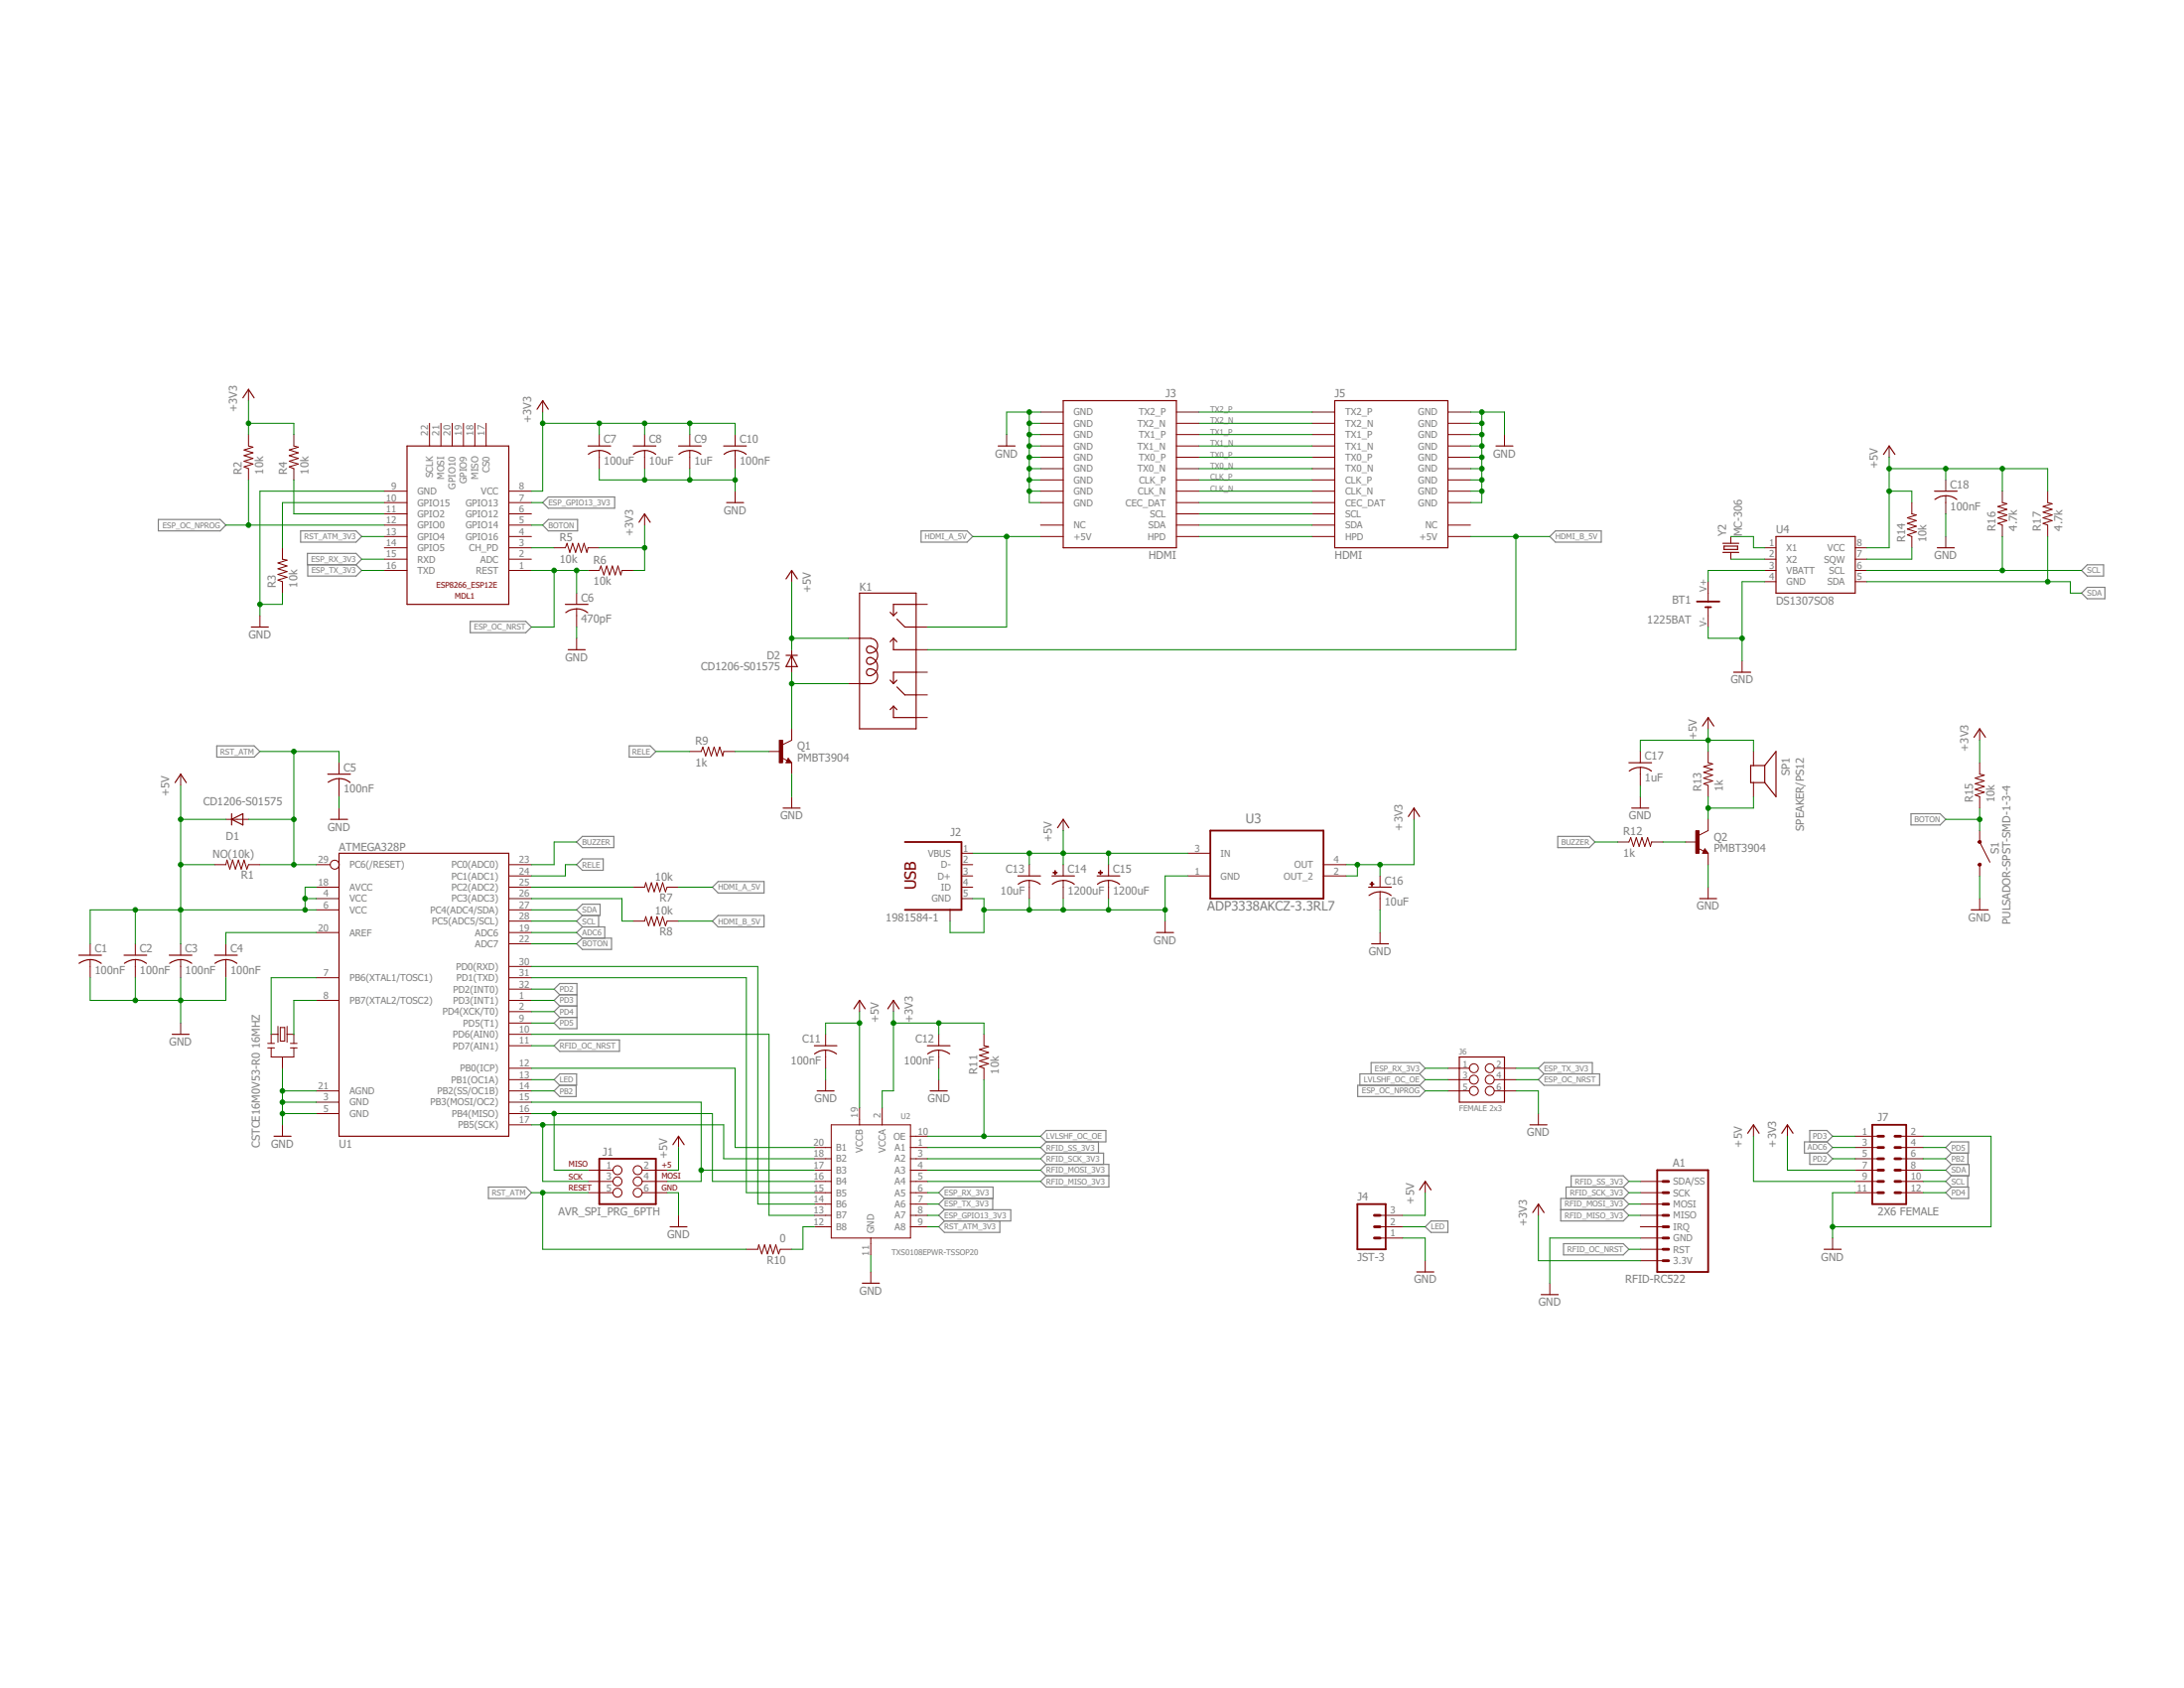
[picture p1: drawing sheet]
<svg xmlns="http://www.w3.org/2000/svg" width="279mm" height="216mm" viewBox="0 0 279 216" stroke-linecap="round" stroke-linejoin="round" font-family="sans-serif">
<g fill="none" stroke="#808080" stroke-width=".15">
<path d="M20.3 66.4h7.9l.7 .8-.7 .7h-7.9zM38.5 67.9h7.1l.7 .7-.7 .7h-7.1zM39.3 70.8h6.3l.7 .7-.7 .7h-6.3zM39.4 72.2v1.5h6.2l.7-.7-.7-.8M60.2 79.5h7.1l.7 .7-.7 .7h-7.1zM69.4 67.2l.7-.8h3.8v1.5h-3.8zM69.4 64.3l.7-.7h8.5v1.4h-8.5zM117.8 67.9h5.9l.7 .7-.7 .7h-5.9zM199 67.9h5.9v1.4h-5.9l-.7-.7zM267 75.1h2.3v1.5h-2.3l-.7-.7zM267 72.2h2.1v1.5h-2.1l-.7-.7zM27.7 95.4h4.8l.8 .7-.8 .7h-4.8z"/>
<path d="M80.5 95.4h2.7l.7 .7-.7 .7h-2.7zM73.8 107.7l.7-.7h4v1.4h-4zM73.8 116.4l.7-.7h2.3v1.4h-2.3zM73.8 110.6l.7-.7h2.7v1.4h-2.7zM74.5 117.1l-.7 .7 .7 .8M74.5 118.6h2.9v1.4M74.5 118.6l-.7 .7 .7 .7M76.6 117.1v1.5M91.1 113.5l.8-.7h5.8v1.4h-5.8zM91.9 117.1h5.8v1.5h-5.8l-.8-.8zM199.3 107h4l.7 .7-.7 .7h-4zM244.5 104.1h3.7l.7 .7-.7 .7h-3.7z"/>
<path d="M71.6 137.4h2.2v1.4h-2.2l-.7-.7zM71.6 133h7.6v1.5h-7.6l-.7-.7zM71.6 138.8l-.7 .7 .7 .8h2.1v-1.5M71.6 127.2l-.7 .8 .7 .7M71.6 127.2h2.2M71.6 128.7h2.2M71.6 127.2l-.7-.7 .7-.7h2.2v5.8h-2.2l-.7-.7 .7-.8M71.6 128.7l-.7 .7 .7 .7M71.6 130.1h2.2M73.8 120.7l.7-.7h3.7v1.4h-3.7zM173.7 138.8h7.9l.7 .7-.7 .8h-7.9zM175.4 137.4v-1.5h6.2l.7 .7-.7 .8"/>
<path d="M181.6 137.4h-7.6v1.4M181.6 137.4l.7 .7-.7 .7M197.5 137.4h7.1v1.4h-7.1l-.7-.7zM197.5 137.4l-.7-.8 .7-.7h6.2v1.5M62.5 151.8h4.8l.7 .7-.7 .8h-4.8zM120.1 152.5l.7-.7h6.2v1.5h-6.2zM120.8 154.7h8.5v1.5h-8.5M120.8 156.2l-.7 .7 .7 .7h7.1v-1.4M120.8 153.3l-.7 .7 .7 .7M120.8 154.7l-.7 .7 .7 .8M127 153.3v1.4M133.8 148.9h8.1v2.9h-8.1l-.7-.7 .7-.7"/>
<path d="M133.8 150.4h8.1M133.8 148.9l-.7 .8 .7 .7M133.8 147.5l-.7 .7 .7 .7M133.8 147.5h7.4v1.4M133.8 146l-.7 .8 .7 .7M133.8 144.6h7.7v1.4h-7.7l-.7-.7zM140.5 146v1.5M182.3 156.9l.8-.7h2.1v1.4h-2.1zM199.7 154.7h8M200 159.1h7.7l.7 .7-.7 .7h-7.7zM201 151.8v-1.4h6.7l.7 .7-.7 .7M207.7 151.8h-7.4v1.5"/>
<path d="M207.7 153.3h-8v2.9h8l.7-.8-.7-.7M207.7 153.3l.7 .7-.7 .7M207.7 151.8l.7 .7-.7 .8M231.5 147.5v1.4h2.2l.7-.7-.7-.7M231.5 146v-1.4h2.2l.7 .7-.7 .7M233.7 146h-2.9v1.5h2.9M233.7 146l.7 .8-.7 .7M248.9 146.8l.7-.8h2.2v1.5h-2.2zM249.6 148.9l-.7 .8 .7 .7M249.6 148.9h2.3v1.5h-2.3M249.6 150.4l-.7 .7 .7 .7M249.6 151.8h2.2v1.5h-2.2l-.7-.8z"/>
<path d="M249.6 147.5l-.7 .7 .7 .7M251.7 150.4v1.4M251.8 147.5v1.4"/>
</g>
<g fill="none" stroke="#800000" stroke-width=".15">
<path d="M31.1 50.9l.7-1.1 .7 1.1M52.1 57h13v20.3h-13zM68.7 52.3l.7-1.1 .7 1.1M75.2 57h2.9M75.3 58.1a2.28 2.28 0 0 1 2.8 0M81 57h2.9M81 58.1a2.31 2.31 0 0 1 2.9 0M86.8 57h2.9M86.8 58.1a2.28 2.28 0 0 1 2.9 0M92.6 57h2.9M92.6 58.1a2.31 2.31 0 0 1 2.9 0M127.7 57h2.2"/>
<path d="M136 51.2h14.5v18.9h-14.5zM170.8 51.2h14.4v18.9h-14.4zM191.4 57h2.1M241 58.1l.7-1.1 .7 1.1M72.3 77.3h2.9M72.4 78.4a2.28 2.28 0 0 1 2.8 0M81.7 66.8l.8-1.1 .7 1.1M93 64.3h2.1M100.6 74l.7-1 .7 1M110 75.9h7.2v17.3h-7.2zM113.9 78.3l.4 .4M114.7 79.2l1.1 1h1.4"/>
<path d="M114.7 78.3l-.4 .4M117.2 77.3h-2.9v1.4M220.4 69.5h2M220.4 70.7h2M220.6 69.8h1.7v.5h-1.7zM227.2 68.6h10.1v7.3h-10.1zM247.5 62.8h2.9M247.5 63.9a2.28 2.28 0 0 1 2.8 0M247.8 70.1h2.2M32.2 80.2h2.1M41.9 99h2.9M72.7 83.1h2.2"/>
<path d="M100.6 83.8h1.4M100.8 97.3l.1 .1h-.2l.1-.3 .3 .4h-.4M101.3 83.8l.7 1.5h-1.4zM110 81.6h1.4a.95 .95 0 0 1 .9 1.2 .95 .95 0 0 1-1.3 .7 .46 .46 0 0 1-.1-.6 .46 .46 0 0 1 .5-.2 1.15 1.15 0 0 1 .9 1.3 1.15 1.15 0 0 1-1.3 .9 .46 .46 0 0 1-.1-.5 .46 .46 0 0 1 .5-.3 1.19 1.19 0 0 1 .9 1.2 1.19 1.19 0 0 1-1.1 1.1 .44 .44 0 0 1-.4-.5 .44 .44 0 0 1 .6-.3 .94 .94 0 0 1 .9 .9 .94 .94 0 0 1-.9 .9h-1.4M113.9 87l.4 .4M114.3 81.6v1.5h2.9M114.3 90.3v1.5h2.9M114.3 81.6l.4 .5M114.3 81.6l-.4 .5M114.3 90.3l.4 .5M114.3 90.3l-.4 .5M114.7 87.9l1.1 1h1.4"/>
<path d="M114.7 87l-.4 .4M117.2 86h-2.9v1.4M208.4 97.6h2.9M208.4 98.6a2.31 2.31 0 0 1 2.9 0M217.8 92.9l.7-1.1 .7 1.1M221.8 86h2.2M225.8 97.9l1.4-1.8v5.8l-1.4-1.8M225.8 97.9h-1.8v2.2h1.8M225.8 97.9v2.2M252.5 94.3l.8-1.1 .7 1.1M22.4 100.1l.7-1.1 .7 1.1M29.6 104.8l1.5-.7v1.4z"/>
<path d="M29.6 104.1v1.4M42 100.1a2.32 2.32 0 0 1 2.8 0M42.3 104.8h2.2M43.4 109.1h21.7v36.2h-21.7zM100.2 103.4h2.2M130.2 112h2.9M130.3 113.1a2.28 2.28 0 0 1 2.8 0M134.6 112h2.9M134.6 113.1a2.28 2.28 0 0 1 2.8 0M135.3 105.9l.7-1.1 .7 1.1M140.4 112h2.9M140.4 113.1a2.31 2.31 0 0 1 2.8 0"/>
<path d="M148 119.3h2.1M175.1 113.5h2.9M176.6 114a2.39 2.39 0 0 1 1.4 .5M176.6 114.1a2.2 2.2 0 0 0-1.5 .4M180.2 104.4l.7-1 .7 1M208.7 103.4h2.2M217.4 114.9h2.2M218.1 108.9l.1 .1h-.2l.1-.3 .3 .4h-.4M252.2 116.4h2.2M10.1 122.2h2.9M11.5 122.7a2.39 2.39 0 0 1 1.5 .5M11.5 122.7a2.58 2.58 0 0 0-1.4 .5"/>
<path d="M15.9 122.2h2.9M17.3 122.7a2.27 2.27 0 0 1 1.4 .5M17.3 122.7a2.44 2.44 0 0 0-1.4 .5M21.7 122.2h2.9M22 132.3h2.2M23.1 122.7a2.39 2.39 0 0 1 1.4 .5M23.1 122.7a2.58 2.58 0 0 0-1.4 .5M27.5 122.2h2.9M28.9 122.7a2.27 2.27 0 0 1 1.4 .5M28.9 122.7a2.44 2.44 0 0 0-1.4 .5M104.2 133.8h2.9M104.5 139.5h2.2"/>
<path d="M105.6 134.3a2.27 2.27 0 0 0-1.4 .5M105.6 134.3a2.44 2.44 0 0 1 1.4 .5M109.2 129l.8-1 .7 1M113.6 129l.7-1 .7 1M118.6 133.8h2.9M119 139.5h2.2M120.1 134.3a2.27 2.27 0 0 0-1.4 .5M120.1 134.3a2.44 2.44 0 0 1 1.4 .5M175.5 120.7h2.1M186.7 135.2h5.8v5.8h-5.8zM35.1 145.3h2.1M85.7 156.9h2.2"/>
<path d="M86.1 146.4l.7-1.1 .7 1.1M181.6 152.2l.7-1.1 .8 1.1M195.7 143.9h2.2M196.1 155.1l.7-1.1 .7 1.1M223.6 144.9l.7-1 .7 1M227.9 144.9l.8-1 .7 1M233.4 159.8h2.1M110.3 164.1h2.2M181.3 162.7h2.1M197.2 165.6h2.1"/>
</g>
<g fill="none" stroke="#800000" stroke-width=".13">
<path d="M31.8 49.8v1.4M31.8 55.6v1.4l.6 .2-1.2 .4 1.2 .3-1.2 .4 1.2 .3-1.2 .4 1.2 .4-1.2 .3 .6 .2v1.5M37.6 55.6v1.4l.6 .2-1.2 .4 1.2 .3-1.2 .4 1.2 .3-1.2 .4 1.2 .4-1.2 .3 .6 .2v1.5M54.9 54.1v2.9M56.4 54.1v2.9M57.8 54.1v2.9M59.3 54.1v2.9M60.7 54.1v2.9M62.2 54.1v2.9M69.4 51.2v1.5M76.7 55.6v1.4M76.7 57.6v2.3"/>
<path d="M82.5 55.6v1.4M82.5 57.6v2.3M88.2 55.6v1.4M88.2 57.6v2.3M94 55.6v1.4M94 57.6v2.3M128.8 55.6v1.4M133.1 52.7h2.9M133.1 54.1h2.9M133.1 55.6h2.9M133.1 57h2.9M133.1 58.5h2.9"/>
<path d="M133.1 59.9h2.9M150.5 52.7h2.9M150.5 54.1h2.9M150.5 55.6h2.9M150.5 57h2.9M150.5 58.5h2.9M150.5 59.9h2.9M167.9 52.7h2.9M167.9 54.1h2.9M167.9 55.6h2.9M167.9 57h2.9M167.9 58.5h2.9"/>
<path d="M167.9 59.9h2.9M185.2 52.7h2.9M185.2 54.1h2.9M185.2 55.6h2.9M185.2 57h2.9M185.2 58.5h2.9M185.2 59.9h2.9M192.5 55.6v1.4M241.7 57v1.5M33.3 78.7v1.5M36.1 70.1v1.4l.6 .1-1.1 .4 1.1 .4-1.1 .3 1.1 .4-1.1 .4 1.1 .3-1.1 .4 .5 .2v1.5M49.2 70.1h2.9"/>
<path d="M49.2 71.5h2.9M49.2 73h2.9M49.2 62.8h2.9M49.2 64.3h2.9M49.2 65.7h2.9M49.2 67.2h2.9M49.2 68.6h2.9M65.1 70.1h2.9M65.1 71.5h2.9M65.1 73h2.9M65.1 62.8h2.9M65.1 64.3h2.9"/>
<path d="M65.1 65.7h2.9M65.1 67.2h2.9M65.1 68.6h2.9M70.9 70.1h1.4l.2-.6 .4 1.2 .4-1.2 .3 1.2 .4-1.2 .4 1.2 .3-1.2 .4 1.2 .1-.6h1.5M73.8 75.9v1.4M73.8 77.9v2.3M75.2 73h1.5l.2-.6 .4 1.1 .3-1.1 .4 1.1 .3-1.1 .4 1.1 .4-1.1 .3 1.1 .2-.5h1.4M82.5 65.7v1.5M94 62.8v1.5M101.3 73v1.4M117.2 77.3h1.4M133.1 62.8h2.9"/>
<path d="M133.1 64.3h2.9M133.1 67.2h2.9M133.1 68.6h2.9M133.1 61.4h2.9M150.5 62.8h2.9M150.5 64.3h2.9M150.5 65.7h2.9M150.5 67.2h2.9M150.5 68.6h2.9M150.5 61.4h2.9M167.9 62.8h2.9M167.9 64.3h2.9"/>
<path d="M167.9 65.7h2.9M167.9 67.2h2.9M167.9 68.6h2.9M167.9 61.4h2.9M185.2 62.8h2.9M185.2 64.3h2.9M185.2 67.2h2.9M185.2 68.6h2.9M185.2 61.4h2.9M218.5 74.4v2.5M218.5 77.7v2.5M221.4 68.6v.9"/>
<path d="M221.4 70.7v.8M225.8 70.1h1.4M225.8 71.5h1.4M225.8 73h1.4M225.8 74.4h1.4M237.3 70.1h1.5M237.3 71.5h1.5M237.3 73h1.5M237.3 74.4h1.5M244.6 64.3v1.4l.6 .2-1.2 .3 1.2 .4-1.2 .4 1.2 .3-1.2 .4 1.2 .3-1.2 .4 .6 .2v1.5M248.9 61.4v1.4M248.9 63.4v2.3"/>
<path d="M248.9 68.6v1.5M256.2 62.8v1.5l.6 .1-1.2 .4 1.2 .4-1.2 .3 1.2 .4-1.2 .3 1.2 .4-1.2 .4 .6 .2v1.4M262 62.8v1.5l.5 .1-1.1 .4 1.1 .4-1.1 .3 1.1 .4-1.1 .3 1.1 .4-1.1 .4 .6 .2v1.4M23.1 99v1.5M43.4 97.6v1.4M43.4 99.6v2.3M73.8 81.6v1.5M88.2 96.1h1.5l.2-.6 .4 1.2 .3-1.2 .4 1.2 .4-1.2 .3 1.2 .4-1.2 .4 1.2 .1-.6h1.4M98.4 96.1h1.4M100 96.9l.7 .4M100.8 97l.5 .6h-.7zM101.3 93.2v1.5l-1.2 .5"/>
<path d="M101.3 83.1v2.9M101.3 97.6v1.4M108.5 87.4h1.5M108.5 81.6h1.5M117.2 80.2h1.4M117.2 83.1h1.4M117.2 88.9h1.4M117.2 91.8h1.4M117.2 86h1.4M209.8 96.1v1.5M209.8 98.1v2.4M218.5 91.8v1.4"/>
<path d="M218.5 96.1v1.5l.6 .1-1.1 .4 1.1 .3-1.1 .4 1.1 .3-1.1 .4 1.1 .4-1.1 .3 .5 .3v1.4M222.9 84.5v1.5M224.3 96.1v1.8M253.3 93.2v1.5M253.3 97.6v1.4l.6 .1-1.2 .4 1.2 .4-1.2 .3 1.2 .4-1.2 .4 1.2 .3-1.2 .4 .6 .2v1.5M27.5 110.6h1.4l.1-.6 .4 1.2 .4-1.2 .3 1.2 .4-1.2 .4 1.2 .3-1.2 .4 1.2 .2-.6h1.5M28.9 104.8h2.9M40.5 114.9h2.9M40.5 116.4h2.9M40.5 119.3h2.9M40.5 113.5h2.9M40.5 110.6h1.7"/>
<path d="M43.4 103.4v1.4M65.1 114.9h2.9M65.1 116.4h2.9M65.1 119.3h2.9M65.1 113.5h2.9M65.1 117.8h2.9M65.1 112h2.9M65.1 110.6h2.9M81 113.5h1.5l.1-.6 .4 1.2 .3-1.2 .4 1.2 .4-1.2 .3 1.2 .4-1.2 .3 1.2 .2-.6h1.5M81 117.8h1.5l.1-.6 .4 1.2 .3-1.2 .4 1.2 .4-1.2 .3 1.2 .4-1.2 .3 1.2 .2-.6h1.5M101.3 101.9v1.5M121.5 116.4v1.4"/>
<path d="M123 114.9h1.4M123 113.5h1.4M123 112h1.4M123 110.6h1.4M123 109.1h1.4M131.7 110.6v1.4M131.7 112.6v2.3M136 104.8v1.4M136 110.6v1.4M136 112.6v2.3M141.8 110.6v1.4M141.8 112.6v2.3"/>
<path d="M149.1 117.8v1.5M151.9 112h2.9M151.9 109.1h2.9M169.3 112h2.9M169.3 110.6h2.9M176.6 112v1.5M176.6 114.1v2.3M176.6 119.3v1.4M180.9 103.4v1.4M206.9 107.7h1.5l.2-.6 .4 1.2 .3-1.2 .4 1.2 .4-1.2 .3 1.2 .4-1.2 .3 1.2 .2-.6h1.4M209.8 101.9v1.5M215.6 107.7h1.5"/>
<path d="M217.3 108.5l.7 .4M218.1 108.6l.4 .5h-.7zM218.5 104.8v1.4l-1.1 .6M218.5 109.1v1.5M218.5 113.5v1.4M224.3 100.1v1.8M253.3 106.2v1.5l1.3 2.6M253.3 110.6v1.4M253.3 114.9v1.5M11.5 120.7v1.5M11.5 122.7v2.4M17.3 120.7v1.5"/>
<path d="M17.3 122.7v2.4M23.1 120.7v1.5M23.1 122.7v2.4M23.1 130.9v1.4M28.9 120.7v1.5M28.9 122.7v2.4M34.2 133.5h.9M34.2 134h.9M34.7 134v1.2h2.9v-1.2M35.6 132.3h-.9v1.2M35.6 131.3v2M35.9 131.4h.5v1.8h-.5z"/>
<path d="M36.1 135.2v1.4M36.7 132.3h.9v1.2M36.7 131.3v2M37.1 133.5h.9M37.1 134h.9M40.5 128h2.9M40.5 125.1h2.9M40.5 139.5h2.9M65.1 128h2.9M65.1 125.1h2.9M65.1 139.5h2.9M65.1 138.1h2.9"/>
<path d="M65.1 136.6h2.9M65.1 133.8h2.9M65.1 132.3h2.9M65.1 130.9h2.9M65.1 129.4h2.9M65.1 126.5h2.9M65.1 123.6h2.9M65.1 120.7h2.9M105.6 132.3v1.5M105.6 134.3v2.3M105.6 138.1v1.4M110 128v1.4"/>
<path d="M114.3 128v1.4M120.1 132.3v1.5M120.1 134.3v2.3M120.1 138.1v1.4M125.9 132.3v1.5l.6 .1-1.2 .3 1.2 .4-1.2 .4 1.2 .3-1.2 .4 1.2 .4-1.2 .3 .6 .2v1.5M185.2 139.5h2.8M185.2 138.1h2.8M185.2 136.6h2.8M191.2 139.5h2.7M191.2 138.1h2.7M191.2 136.6h2.7M36.1 143.9v1.4"/>
<path d="M40.5 141h2.9M40.5 142.4h2.9M65.1 143.9h2.9M65.1 141h2.9M65.1 142.4h2.9M75.2 149.7h3.2M75.2 151.1h3.2M75.2 152.5h3.2M82.1 149.7h3.2M82.1 151.1h3.2M82.1 152.5h3.2M86.8 145.3v1.5"/>
<path d="M86.8 155.4v1.5M95.5 159.8h1.4l.2-.6 .4 1.2 .3-1.2 .4 1.2 .3-1.2 .4 1.2 .4-1.2 .3 1.2 .2-.6h1.5M104.2 149.7h2.1M104.2 151.1h2.1M104.2 152.5h2.1M104.2 146.8h2.1M104.2 148.2h2.1M104.2 154h2.1M104.2 155.4h2.1M104.2 156.9h2.1M106.3 143.9h10.2v14.4h-10.2zM110 141.7v2.2"/>
<path d="M111.4 158.3v2.2M112.9 141.7v2.2M116.5 149.7h2.1M116.5 151.1h2.1M116.5 152.5h2.1M116.5 146.8h2.1M116.5 148.2h2.1M116.5 154h2.1M116.5 155.4h2.1M116.5 156.9h2.1M116.5 145.3h2.1M176.6 155.4h2.9"/>
<path d="M176.6 156.9h2.9M176.6 158.3h2.9M182.3 151.1v1.4M196.8 142.4v1.5M196.8 154v1.4M209.8 151.1h2.9M209.8 152.5h2.9M209.8 154h2.9M209.8 155.4h2.9M209.8 156.9h2.9M209.8 158.3h2.9M209.8 159.8h2.9"/>
<path d="M224.3 143.9v1.4M228.7 143.9v1.4M234.4 158.3v1.5M237.3 149.7h2.9M237.3 151.1h2.9M237.3 152.5h2.9M237.3 146.8h2.9M237.3 148.2h2.9M237.3 145.3h2.9M243.1 149.7h2.9M243.1 151.1h2.9M243.1 152.5h2.9"/>
<path d="M243.1 146.8h2.9M243.1 148.2h2.9M243.1 145.3h2.9M111.4 162.7v1.4M182.3 161.2v1.5M198.3 164.1v1.5M209.8 161.2h2.9"/>
<circle cx="42.8" cy="110.6" r=".57"/>
<circle cx="188.6" cy="138.1" r=".57"/>
<circle cx="188.6" cy="139.5" r=".57"/>
<circle cx="188.6" cy="136.6" r=".57"/>
<circle cx="190.6" cy="139.5" r=".57"/>
<circle cx="190.6" cy="136.6" r=".57"/>
<circle cx="190.6" cy="138.1" r=".57"/>
<circle cx="79" cy="149.7" r=".57"/>
<circle cx="79" cy="151.1" r=".57"/>
<circle cx="79" cy="152.5" r=".57"/>
<circle cx="81.6" cy="152.5" r=".57"/>
<circle cx="81.6" cy="149.7" r=".57"/>
<circle cx="81.6" cy="151.1" r=".57"/>
</g>
<path d="M217.1 76.9h2.9M218.2 77.7h.7M115.8 107.7h7.2v8.7h-7.2M154.8 106.2h14.5v8.7h-14.5zM76.7 148.2h7.2v5.8h-7.2zM173.7 154h3.6v5.8h-3.6zM212 149.7h6.5v13h-6.5zM239.5 143.9h4.4v10.1h-4.4z" fill="none" stroke="#800000" stroke-width=".23"/>
<g fill="#800000" stroke="#800000" stroke-width=".13">
<path d="M216.9 106.3h.5v2.8h-.5z"/>
<path d="M99.7 94.7h.4v2.9h-.4z"/>
<path d="M134.7 111.6h.5v.1h-.5z"/>
<path d="M134.9 111.4h.1v.5h-.1z"/>
<path d="M140.5 111.6h.5v.1h-.5z"/>
<path d="M140.7 111.4h.1v.5h-.1z"/>
<path d="M175.3 113h.5v.1h-.5z"/>
<path d="M175.5 112.8h.1v.5h-.1z"/>
</g>
<g fill="#800000" stroke="#800000" stroke-width=".13">
<path d="M253.1 110.4h.3v.3h-.3v-.1h.2h-.2z" fill-rule="evenodd"/>
<path d="M253.1 107.5h.3v.3h-.3v-.1h.2h-.2z" fill-rule="evenodd"/>
</g>
<g fill="none" stroke="#800000" stroke-width=".36">
<path d="M175.8 155.4h.8M175.8 156.9h.8M175.8 158.3h.8M212.7 151.1h.8M212.7 152.5h.8M212.7 155.4h.8M212.7 156.9h.8M212.7 158.3h.8M212.7 159.8h.8M212.7 154h.8M240.2 148.2h.8M240.2 149.7h.8"/>
<path d="M240.2 151.1h.8M240.2 145.3h.8M240.2 146.8h.8M240.2 152.5h.8M242.4 148.2h.7M242.4 149.7h.7M242.4 151.1h.7M242.4 145.3h.7M242.4 146.8h.7M242.4 152.5h.7M212.7 161.2h.8"/>
</g>
<g fill="none" stroke="#008000" stroke-width=".13">
<path d="M31.8 54.1h5.8v1.5M31.8 51.2v4.4M69.4 52.7v10.1h-1.4M69.4 54.1h24.6v1.5M76.7 59.9v1.5h17.3M76.7 54.1v1.5M82.5 54.1v1.5M82.5 59.9v1.5M88.2 54.1v1.5M88.2 59.9v1.5M94 59.9v2.9M131.7 52.7v11.6h1.4"/>
<path d="M131.7 59.9h1.4M131.7 58.5h1.4M131.7 57h1.4M131.7 55.6h1.4M131.7 54.1h1.4M133.1 52.7h-4.3v2.9M153.4 52.7h14.5M153.4 59.9h14.5M153.4 58.5h14.5M153.4 57h14.5M153.4 55.6h14.5M153.4 54.1h14.5"/>
<path d="M188.1 52.7h4.4v2.9M188.1 59.9h1.5M188.1 58.5h1.5M188.1 57h1.5M188.1 55.6h1.5M188.1 54.1h1.5M189.6 52.7v11.6h-1.5M241.7 59.9h20.3v2.9M241.7 58.5v11.6h-2.9M248.9 59.9v1.5M256.2 59.9v2.9M28.9 67.2h20.3"/>
<path d="M31.8 61.4v5.8M36.1 75.9v1.4h-2.8M37.6 61.4v4.3h11.6M46.3 73h2.9M46.3 68.6h2.9M46.3 71.5h2.9M49.2 64.3h-13.1v5.8M49.2 62.8h-15.9v15.9M68 64.3h1.4M68 70.1h2.9M68 73h7.2M68 67.2h1.4"/>
<path d="M70.9 73v7.2h-2.9M73.8 73v2.9M76.7 70.1h5.8M82.5 67.2v5.8h-1.5M101.3 74.4v8.7M124.4 68.6h8.7M128.8 68.6v11.6h-10.2M131.7 62.8h1.4M131.7 61.4h1.4M153.4 62.8h14.5M153.4 64.3h14.5M153.4 61.4h14.5"/>
<path d="M153.4 68.6h14.5M153.4 65.7h14.5M153.4 67.2h14.5M188.1 62.8h1.5M188.1 61.4h1.5M188.1 68.6h10.2M193.9 68.6v14.5h-75.3M221.4 68.6h2.9v1.5h1.5M221.4 71.5h4.4M225.8 74.4h-2.9v10.1M225.8 73h-7.3v1.4M238.8 74.4h26.1v1.5h1.4"/>
<path d="M238.8 73h27.5M241.7 62.8h2.9v1.5M244.6 70.1v1.4h-5.8M248.9 65.7v2.9M256.2 68.6v4.4M262 68.6v5.8M33.3 96.1h10.1v1.5M37.6 96.1v14.5M73.8 80.2v1.4M83.9 96.1h4.3M94 96.1h4.4M101.3 81.6h7.2"/>
<path d="M101.3 86v7.2M101.3 99v2.9M101.3 87.4h7.2M209.8 96.1v-1.4h14.5v1.4M218.5 80.2v1.4h4.4M218.5 93.2v2.9M253.3 94.7v2.9M17.3 116.4v4.3M23.1 100.5v20.2M23.1 104.8h5.8M23.1 110.6h4.4M31.8 104.8h5.8"/>
<path d="M33.3 110.6h7.2M39 114.9h1.5M40.5 119.3h-11.6v1.4M40.5 116.4h-29v4.3M40.5 113.5h-1.5v2.9M43.4 101.9v1.5M68 116.4h5.8M68 114.9h11.6v2.9h1.4M68 119.3h5.8M68 113.5h13M68 117.8h5.8M73.8 110.6h-1.5v1.4h-4.3"/>
<path d="M73.8 107.7h-2.9v2.9h-2.9M86.8 113.5h4.3M86.8 117.8h4.3M124.4 114.9h1.5v4.4h-4.4v-1.5M124.4 109.1h27.5M125.9 116.4h23.2M131.7 109.1v1.5M131.7 114.9v1.5M136 106.2v4.4M136 114.9v1.5M141.8 109.1v1.5M141.8 114.9v1.5"/>
<path d="M151.9 112h-2.8v5.8M173.7 110.6v1.4h-1.5M176.6 110.6v1.4M176.6 116.4v2.9M180.9 104.8v5.8h-8.7M204 107.7h2.9M209.8 100.5v1.4M212.7 107.7h2.9M218.5 101.9v2.9M218.5 110.6v2.9M224.3 101.9v1.5h-5.8M248.9 104.8h4.4"/>
<path d="M253.3 103.4v2.8M253.3 112v2.9M11.5 125.1v2.9h17.4v-2.9M17.3 125.1v2.9M23.1 125.1v5.8M36.1 139.5h4.4M36.1 136.6v7.3M40.5 128h-2.9v4.3M40.5 125.1h-5.8v7.2M68 139.5h2.9M68 125.1h27.5v27.4h8.7M68 128h2.9"/>
<path d="M68 136.6h26v10.2h10.2M68 130.9h2.9M68 132.3h30.4v23.1h5.8M68 138.1h2.9M68 123.6h28.9v30.4h7.3M68 133.8h2.9M68 120.7h5.8M68 129.4h2.9M68 126.5h2.9M105.6 136.6v1.5M110 130.9h-4.4v1.4M110 129.4v12.3"/>
<path d="M114.3 129.4v10.1h-1.4v2.2M114.3 130.9h11.6v1.4M120.1 130.9v1.4M120.1 136.6v1.5M125.9 138.1v7.2M182.3 139.5h2.9M182.3 138.1h2.9M182.3 136.6h2.9M193.9 139.5h2.9v2.9M193.9 138.1h2.9M193.9 136.6h2.9M36.1 141h4.4"/>
<path d="M36.1 142.4h4.4M68 141h21.7v10.1h-4.4M68 142.4h23.1v8.7h13.1M68 152.5h7.2M68 143.9h24.6v4.3h11.6M69.4 143.9v7.2h5.8M69.4 152.5v7.3h26.1M70.9 142.4v7.3h4.3M85.3 152.5h1.5v2.9M86.8 146.8v2.9h-1.5M89.7 149.7h14.5M104.2 156.9h-1.5v2.9h-1.4"/>
<path d="M118.6 152.5h1.5M118.6 156.9h1.5M118.6 145.3h14.5M118.6 149.7h14.5M118.6 155.4h1.5M118.6 151.1h14.5M118.6 148.2h14.5M118.6 154h1.5M118.6 146.8h14.5M179.5 156.9h2.8M179.5 158.3h2.8v2.9M182.3 152.5v2.9h-2.8"/>
<path d="M196.8 155.4v5.8h13M208.4 152.5h1.4M208.4 155.4h1.4M208.4 151.1h1.4M208.4 154h1.4M208.4 159.8h1.4M209.8 158.3h-11.5v5.8M224.3 145.3v5.8h13M228.7 145.3v4.4h8.6M234.4 145.3h2.9M234.4 148.2h2.9M234.4 146.8h2.9"/>
<path d="M237.3 152.5h-2.9v5.8M246 152.5h2.9M246 145.3h8.7v11.6h-20.3M246 149.7h2.9M246 151.1h2.9M246 148.2h2.9M246 146.8h2.9M111.4 160.5v2.2"/>
</g>
<g fill="#008000" stroke="#008000" stroke-width=".13">
<circle cx="36.1" cy="139.5" r=".3"/>
<circle cx="36.1" cy="141" r=".3"/>
<circle cx="36.1" cy="142.4" r=".3"/>
<circle cx="23.1" cy="128" r=".3"/>
<circle cx="17.3" cy="128" r=".3"/>
<circle cx="222.9" cy="81.6" r=".3"/>
<circle cx="33.3" cy="77.3" r=".3"/>
<circle cx="149.1" cy="116.4" r=".3"/>
<circle cx="136" cy="116.4" r=".3"/>
<circle cx="131.7" cy="116.4" r=".3"/>
<circle cx="125.9" cy="116.4" r=".3"/>
<circle cx="141.8" cy="116.4" r=".3"/>
<circle cx="131.7" cy="62.8" r=".3"/>
<circle cx="131.7" cy="61.4" r=".3"/>
<circle cx="131.7" cy="59.9" r=".3"/>
<circle cx="131.7" cy="58.5" r=".3"/>
<circle cx="131.7" cy="57" r=".3"/>
<circle cx="131.7" cy="55.6" r=".3"/>
<circle cx="131.7" cy="54.1" r=".3"/>
<circle cx="131.7" cy="52.7" r=".3"/>
<circle cx="189.6" cy="62.8" r=".3"/>
<circle cx="189.6" cy="61.4" r=".3"/>
<circle cx="189.6" cy="59.9" r=".3"/>
<circle cx="189.6" cy="58.5" r=".3"/>
<circle cx="189.6" cy="57" r=".3"/>
<circle cx="189.6" cy="55.6" r=".3"/>
<circle cx="189.6" cy="54.1" r=".3"/>
<circle cx="189.6" cy="52.7" r=".3"/>
<circle cx="234.4" cy="156.9" r=".3"/>
<circle cx="82.5" cy="61.4" r=".3"/>
<circle cx="88.2" cy="61.4" r=".3"/>
<circle cx="94" cy="61.4" r=".3"/>
<circle cx="39" cy="114.9" r=".3"/>
<circle cx="23.1" cy="116.4" r=".3"/>
<circle cx="39" cy="116.4" r=".3"/>
<circle cx="23.1" cy="104.8" r=".3"/>
<circle cx="17.3" cy="116.4" r=".3"/>
<circle cx="23.1" cy="110.6" r=".3"/>
<circle cx="241.7" cy="62.8" r=".3"/>
<circle cx="241.7" cy="59.9" r=".3"/>
<circle cx="248.9" cy="59.9" r=".3"/>
<circle cx="256.2" cy="59.9" r=".3"/>
<circle cx="218.5" cy="94.7" r=".3"/>
<circle cx="110" cy="130.9" r=".3"/>
<circle cx="101.3" cy="81.6" r=".3"/>
<circle cx="136" cy="109.1" r=".3"/>
<circle cx="131.7" cy="109.1" r=".3"/>
<circle cx="141.8" cy="109.1" r=".3"/>
<circle cx="262" cy="74.4" r=".3"/>
<circle cx="256.2" cy="73" r=".3"/>
<circle cx="69.4" cy="143.9" r=".3"/>
<circle cx="70.9" cy="142.4" r=".3"/>
<circle cx="89.7" cy="149.7" r=".3"/>
<circle cx="69.4" cy="152.5" r=".3"/>
<circle cx="37.6" cy="104.8" r=".3"/>
<circle cx="37.6" cy="110.6" r=".3"/>
<circle cx="37.6" cy="96.1" r=".3"/>
<circle cx="218.5" cy="103.4" r=".3"/>
<circle cx="114.3" cy="130.9" r=".3"/>
<circle cx="120.1" cy="130.9" r=".3"/>
<circle cx="69.4" cy="54.1" r=".3"/>
<circle cx="76.7" cy="54.1" r=".3"/>
<circle cx="82.5" cy="54.1" r=".3"/>
<circle cx="88.2" cy="54.1" r=".3"/>
<circle cx="82.5" cy="70.1" r=".3"/>
<circle cx="31.8" cy="54.1" r=".3"/>
<circle cx="173.7" cy="110.6" r=".3"/>
<circle cx="176.6" cy="110.6" r=".3"/>
<circle cx="70.9" cy="73" r=".3"/>
<circle cx="73.8" cy="73" r=".3"/>
<circle cx="31.8" cy="67.2" r=".3"/>
<circle cx="125.9" cy="145.3" r=".3"/>
<circle cx="101.3" cy="87.4" r=".3"/>
<circle cx="128.8" cy="68.6" r=".3"/>
<circle cx="193.9" cy="68.6" r=".3"/>
<circle cx="253.3" cy="104.8" r=".3"/>
</g>
<text font-size="2" fill="#800000" x="117.2" y="113.8" transform="rotate(-90 117.2 113.8)">USB</text>
<g font-size="1.7" fill="#808080">
<text x="159.4" y="105.3">U3</text>
<text x="154.5" y="116.4">ADP3338AKCZ-3.3RL7</text>
</g>
<g font-size="1.4" fill="#808080">
<text x="30.3" y="52.7" transform="rotate(-90 30.3 52.7)">+3V3</text>
<text x="149.1" y="50.8">J3</text>
<text x="170.8" y="50.8">J5</text>
<text x="68" y="54.1" transform="rotate(-90 68 54.1)">+3V3</text>
<text x="77.2" y="59.4">100uF</text>
<text x="77.2" y="56.7">C7</text>
<text x="83" y="59.4">10uF</text>
<text x="83" y="56.7">C8</text>
<text x="88.8" y="59.4">1uF</text>
<text x="88.8" y="56.7">C9</text>
<text x="94.6" y="59.4">100nF</text>
<text x="94.6" y="56.7">C10</text>
<text x="127.3" y="58.5">GND</text>
<text x="191" y="58.5">GND</text>
<text x="240.2" y="59.9" transform="rotate(-90 240.2 59.9)">+5V</text>
<text x="30.9" y="60.7" transform="rotate(-90 30.9 60.7)">R2</text>
<text x="33.7" y="60.7" transform="rotate(-90 33.7 60.7)">10k</text>
<text x="36.7" y="60.7" transform="rotate(-90 36.7 60.7)">R4</text>
<text x="39.5" y="60.7" transform="rotate(-90 39.5 60.7)">10k</text>
<text x="92.6" y="65.7">GND</text>
<text x="249.5" y="65.2">100nF</text>
<text x="249.5" y="62.5">C18</text>
<text x="71.6" y="71.9">10k</text>
<text x="71.6" y="69.2">R5</text>
<text x="81" y="68.6" transform="rotate(-90 81 68.6)">+3V3</text>
<text x="147" y="71.5">HDMI</text>
<text x="170.8" y="71.5">HDMI</text>
<text x="220.8" y="68.6" transform="rotate(-90 220.8 68.6)">Y2</text>
<text x="222.9" y="68.6" transform="rotate(-90 222.9 68.6)">MC-306</text>
<text x="227.2" y="68.2">U4</text>
<text x="243.7" y="69.3" transform="rotate(-90 243.7 69.3)">R14</text>
<text x="246.5" y="69.3" transform="rotate(-90 246.5 69.3)">10k</text>
<text x="247.5" y="71.5">GND</text>
<text x="255.3" y="67.9" transform="rotate(-90 255.3 67.9)">R16</text>
<text x="258" y="67.9" transform="rotate(-90 258 67.9)">4.7k</text>
<text x="261.1" y="67.9" transform="rotate(-90 261.1 67.9)">R17</text>
<text x="263.8" y="67.9" transform="rotate(-90 263.8 67.9)">4.7k</text>
<text x="35.3" y="75.1" transform="rotate(-90 35.3 75.1)">R3</text>
<text x="38" y="75.1" transform="rotate(-90 38 75.1)">10k</text>
<text x="74.4" y="76.9">C6</text>
<text x="75.9" y="74.8">10k</text>
<text x="75.9" y="72.1">R6</text>
<text x="103.7" y="75.9" transform="rotate(-90 103.7 75.9)">+5V</text>
<text x="110" y="75.6">K1</text>
<text x="213.9" y="77.2">BT1</text>
<text x="227.2" y="77.3">DS1307SO8</text>
<text x="31.8" y="81.6">GND</text>
<text x="74.4" y="79.7">470pF</text>
<text x="210.7" y="79.8">1225BAT</text>
<text x="72.3" y="84.5">GND</text>
<text x="89.7" y="85.7">CD1206-S01575</text>
<text x="98.1" y="84.4">D2</text>
<text x="221.4" y="87.4">GND</text>
<text x="89" y="95.3">R9</text>
<text x="102" y="95.9">Q1</text>
<text x="217.1" y="94.7" transform="rotate(-90 217.1 94.7)">+5V</text>
<text x="21.7" y="101.9" transform="rotate(-90 21.7 101.9)">+5V</text>
<text x="44" y="101.4">100nF</text>
<text x="44" y="98.6">C5</text>
<text x="89" y="98">1k</text>
<text x="102" y="97.4">PMBT3904</text>
<text x="210.4" y="100">1uF</text>
<text x="210.4" y="97.2">C17</text>
<text x="217.7" y="101.2" transform="rotate(-90 217.7 101.2)">R13</text>
<text x="220.4" y="101.2" transform="rotate(-90 220.4 101.2)">1k</text>
<text x="229" y="99.2" transform="rotate(-90 229 99.2)">SP1</text>
<text x="251.8" y="96.1" transform="rotate(-90 251.8 96.1)">+3V3</text>
<text x="26" y="103.1">CD1206-S01575</text>
<text x="28.9" y="107.4">D1</text>
<text x="41.9" y="106.2">GND</text>
<text x="99.8" y="104.8">GND</text>
<text x="121.6" y="107">J2</text>
<text x="134.6" y="107.7" transform="rotate(-90 134.6 107.7)">+5V</text>
<text x="179.4" y="106.2" transform="rotate(-90 179.4 106.2)">+3V3</text>
<text x="207.7" y="106.8">R12</text>
<text x="208.4" y="104.8">GND</text>
<text x="219.3" y="107.5">Q2</text>
<text x="230.8" y="106.3" transform="rotate(-90 230.8 106.3)">SPEAKER/PS12</text>
<text x="252.4" y="102.6" transform="rotate(-90 252.4 102.6)">R15</text>
<text x="255.1" y="102.6" transform="rotate(-90 255.1 102.6)">10k</text>
<text x="27.2" y="109.7">NO(10k)</text>
<text x="30.8" y="112.5">R1</text>
<text x="43.4" y="108.9">ATMEGA328P</text>
<text x="83.8" y="112.6">10k</text>
<text x="128.7" y="111.7">C13</text>
<text x="136.6" y="111.7">C14</text>
<text x="142.4" y="111.7">C15</text>
<text x="177.1" y="113.1">C16</text>
<text x="207.7" y="109.6">1k</text>
<text x="219.3" y="109">PMBT3904</text>
<text x="255.7" y="109.3" transform="rotate(-90 255.7 109.3)">S1</text>
<text x="83.8" y="117">10k</text>
<text x="84.4" y="115.4">R7</text>
<text x="84.4" y="119.7">R8</text>
<text x="113.3" y="117.8">1981584-1</text>
<text x="128" y="114.4">10uF</text>
<text x="136.6" y="114.4">1200uF</text>
<text x="142.4" y="114.4">1200uF</text>
<text x="177.1" y="115.9">10uF</text>
<text x="217.1" y="116.4">GND</text>
<text x="251.8" y="117.8">GND</text>
<text x="257.2" y="118.2" transform="rotate(-90 257.2 118.2)">PULSADOR-SPST-SMD-1-3-4</text>
<text x="12.1" y="124.6">100nF</text>
<text x="12.1" y="121.8">C1</text>
<text x="17.9" y="124.6">100nF</text>
<text x="17.9" y="121.8">C2</text>
<text x="23.7" y="124.6">100nF</text>
<text x="23.7" y="121.8">C3</text>
<text x="29.5" y="124.6">100nF</text>
<text x="29.5" y="121.8">C4</text>
<text x="147.6" y="120.7">GND</text>
<text x="175.1" y="122.2">GND</text>
<text x="112.4" y="130.8" transform="rotate(-90 112.4 130.8)">+5V</text>
<text x="116.8" y="130.8" transform="rotate(-90 116.8 130.8)">+3V3</text>
<text x="21.7" y="133.7">GND</text>
<text x="33.2" y="134.2" transform="rotate(-90 33.2 134.2)">16MHZ</text>
<text x="101.2" y="136.1">100nF</text>
<text x="102.6" y="133.4">C11</text>
<text x="115.6" y="136.1">100nF</text>
<text x="117.1" y="133.4">C12</text>
<text x="125" y="137.4" transform="rotate(-90 125 137.4)">R11</text>
<text x="127.8" y="137.4" transform="rotate(-90 127.8 137.4)">10k</text>
<text x="104.2" y="141">GND</text>
<text x="118.7" y="141">GND</text>
<text x="240.2" y="143.4">J7</text>
<text x="33.2" y="146.8" transform="rotate(-90 33.2 146.8)">CSTCE16M0V53-R0</text>
<text x="34.7" y="146.8">GND</text>
<text x="43.4" y="146.8">U1</text>
<text x="77.1" y="147.8">J1</text>
<text x="85.4" y="148.2" transform="rotate(-90 85.4 148.2)">+5V</text>
<text x="195.4" y="145.3">GND</text>
<text x="214" y="149.2">A1</text>
<text x="222.9" y="146.8" transform="rotate(-90 222.9 146.8)">+5V</text>
<text x="227.2" y="146.8" transform="rotate(-90 227.2 146.8)">+3V3</text>
<text x="71.5" y="155.5">AVR_SPI_PRG_6PTH</text>
<text x="173.7" y="153.6">J4</text>
<text x="180.9" y="154" transform="rotate(-90 180.9 154)">+5V</text>
<text x="240.2" y="155.5">2X6 FEMALE</text>
<text x="85.4" y="158.3">GND</text>
<text x="98.1" y="161.7">R10</text>
<text x="99.8" y="158.9">0</text>
<text x="173.7" y="161.2">JST-3</text>
<text x="195.4" y="156.9" transform="rotate(-90 195.4 156.9)">+3V3</text>
<text x="233" y="161.2">GND</text>
<text x="110" y="165.6">GND</text>
<text x="180.9" y="164.1">GND</text>
<text x="196.8" y="167">GND</text>
<text x="207.9" y="164.1">RFID-RC522</text>
</g>
<g font-size="1.2" fill="#808080">
<text x="137.3" y="53.1">GND</text>
<text x="145.7" y="53.1">TX2_P</text>
<text x="172.1" y="53.1">TX2_P</text>
<text x="181.4" y="53.1">GND</text>
<text x="54.8" y="55.7" transform="rotate(-90 54.8 55.7)">22</text>
<text x="56.2" y="55.7" transform="rotate(-90 56.2 55.7)">21</text>
<text x="57.6" y="55.7" transform="rotate(-90 57.6 55.7)">20</text>
<text x="59.1" y="55.7" transform="rotate(-90 59.1 55.7)">19</text>
<text x="60.5" y="55.7" transform="rotate(-90 60.5 55.7)">18</text>
<text x="62" y="55.7" transform="rotate(-90 62 55.7)">17</text>
<text x="137.3" y="54.6">GND</text>
<text x="137.3" y="56">GND</text>
<text x="137.3" y="57.5">GND</text>
<text x="137.3" y="58.9">GND</text>
<text x="145.5" y="54.6">TX2_N</text>
<text x="145.5" y="57.5">TX1_N</text>
<text x="145.7" y="56">TX1_P</text>
<text x="145.7" y="58.9">TX0_P</text>
<text x="172.1" y="54.6">TX2_N</text>
<text x="172.1" y="56">TX1_P</text>
<text x="172.1" y="57.5">TX1_N</text>
<text x="172.1" y="58.9">TX0_P</text>
<text x="181.4" y="54.6">GND</text>
<text x="181.4" y="56">GND</text>
<text x="181.4" y="57.5">GND</text>
<text x="181.4" y="58.9">GND</text>
<text x="49.4" y="64.1">10</text>
<text x="49.4" y="65.5">11</text>
<text x="50.1" y="62.6">9</text>
<text x="53.4" y="63.3">GND</text>
<text x="53.4" y="64.7">GPIO15</text>
<text x="55.4" y="61.1" transform="rotate(-90 55.4 61.1)">SCLK</text>
<text x="56.8" y="61.3" transform="rotate(-90 56.8 61.3)">MOSI</text>
<text x="58.3" y="62.6" transform="rotate(-90 58.3 62.6)">GPIO10</text>
<text x="59.6" y="64.7">GPIO13</text>
<text x="59.7" y="61.9" transform="rotate(-90 59.7 61.9)">GPIO9</text>
<text x="61.2" y="61.3" transform="rotate(-90 61.2 61.3)">MISO</text>
<text x="61.5" y="63.3">VCC</text>
<text x="62.6" y="60.5" transform="rotate(-90 62.6 60.5)">CS0</text>
<text x="66.4" y="65.5">6</text>
<text x="66.4" y="64.1">7</text>
<text x="66.4" y="62.6">8</text>
<text x="137.3" y="60.4">GND</text>
<text x="137.3" y="61.8">GND</text>
<text x="137.3" y="63.3">GND</text>
<text x="137.3" y="64.7">GND</text>
<text x="144" y="64.7">CEC_DAT</text>
<text x="145.5" y="60.4">TX0_N</text>
<text x="145.6" y="63.3">CLK_N</text>
<text x="145.7" y="61.8">CLK_P</text>
<text x="172.1" y="60.4">TX0_N</text>
<text x="172.1" y="61.8">CLK_P</text>
<text x="172.1" y="63.3">CLK_N</text>
<text x="172.1" y="64.7">CEC_DAT</text>
<text x="181.4" y="60.4">GND</text>
<text x="181.4" y="61.8">GND</text>
<text x="181.4" y="63.3">GND</text>
<text x="181.4" y="64.7">GND</text>
<text x="49.4" y="67">12</text>
<text x="49.4" y="68.4">13</text>
<text x="49.4" y="69.9">14</text>
<text x="49.4" y="71.3">15</text>
<text x="53.4" y="66.2">GPIO2</text>
<text x="53.4" y="67.6">GPIO0</text>
<text x="53.4" y="69.1">GPIO4</text>
<text x="53.4" y="70.5">GPIO5</text>
<text x="53.4" y="71.9">RXD</text>
<text x="59.6" y="69.1">GPIO16</text>
<text x="59.6" y="67.6">GPIO14</text>
<text x="59.6" y="66.2">GPIO12</text>
<text x="60" y="70.5">CH_PD</text>
<text x="61.4" y="71.9">ADC</text>
<text x="66.4" y="71.3">2</text>
<text x="66.4" y="69.9">3</text>
<text x="66.4" y="68.4">4</text>
<text x="66.4" y="67">5</text>
<text x="137.3" y="69.1">+5V</text>
<text x="137.3" y="67.6">NC</text>
<text x="146.8" y="69.1">HPD</text>
<text x="146.9" y="67.6">SDA</text>
<text x="147.1" y="66.2">SCL</text>
<text x="172.1" y="66.2">SCL</text>
<text x="172.1" y="67.6">SDA</text>
<text x="172.1" y="69.1">HPD</text>
<text x="181.6" y="69.1">+5V</text>
<text x="182.3" y="67.6">NC</text>
<text x="226.3" y="69.9">1</text>
<text x="226.3" y="71.3">2</text>
<text x="228.5" y="70.5">X1</text>
<text x="228.5" y="71.9">X2</text>
<text x="233.4" y="71.9">SQW</text>
<text x="233.8" y="70.5">VCC</text>
<text x="237.5" y="71.3">7</text>
<text x="237.5" y="69.9">8</text>
<text x="49.4" y="72.8">16</text>
<text x="53.4" y="73.4">TXD</text>
<text x="60.9" y="73.4">REST</text>
<text x="66.4" y="72.8">1</text>
<text x="218.3" y="75.7" transform="rotate(-90 218.3 75.7)">V+</text>
<text x="226.3" y="72.8">3</text>
<text x="226.3" y="74.2">4</text>
<text x="228.5" y="73.4">VBATT</text>
<text x="228.5" y="74.8">GND</text>
<text x="233.8" y="74.8">SDA</text>
<text x="234" y="73.4">SCL</text>
<text x="237.5" y="74.2">5</text>
<text x="237.5" y="72.8">6</text>
<text x="218.3" y="80.1" transform="rotate(-90 218.3 80.1)">V-</text>
<text x="40.7" y="113.3">18</text>
<text x="40.7" y="110.4">29</text>
<text x="44.7" y="113.9">AVCC</text>
<text x="44.7" y="111">PC6(/RESET)</text>
<text x="57.7" y="113.9">PC2(ADC2)</text>
<text x="57.7" y="112.5">PC1(ADC1)</text>
<text x="57.7" y="111">PC0(ADC0)</text>
<text x="66.4" y="113.3">25</text>
<text x="66.4" y="111.8">24</text>
<text x="66.4" y="110.4">23</text>
<text x="118.7" y="109.6">VBUS</text>
<text x="119.9" y="112.5">D+</text>
<text x="120.4" y="113.9">ID</text>
<text x="120.4" y="111">D-</text>
<text x="123.2" y="111.8">3</text>
<text x="123.2" y="110.4">2</text>
<text x="123.2" y="108.9">1</text>
<text x="123.2" y="113.3">4</text>
<text x="152.8" y="108.9">3</text>
<text x="152.8" y="111.8">1</text>
<text x="156.2" y="109.6">IN</text>
<text x="156.2" y="112.5">GND</text>
<text x="164.2" y="112.5">OUT_2</text>
<text x="165.6" y="111">OUT</text>
<text x="170.6" y="111.8">2</text>
<text x="170.6" y="110.4">4</text>
<text x="40.7" y="119.1">20</text>
<text x="41.4" y="114.7">4</text>
<text x="41.4" y="116.2">6</text>
<text x="44.7" y="115.4">VCC</text>
<text x="44.7" y="116.8">VCC</text>
<text x="44.7" y="119.7">AREF</text>
<text x="55" y="116.8">PC4(ADC4/SDA)</text>
<text x="55.2" y="118.3">PC5(ADC5/SCL)</text>
<text x="57.7" y="115.4">PC3(ADC3)</text>
<text x="60.8" y="119.7">ADC6</text>
<text x="66.4" y="119.1">19</text>
<text x="66.4" y="117.6">28</text>
<text x="66.4" y="116.2">27</text>
<text x="66.4" y="114.7">26</text>
<text x="119.2" y="115.4">GND</text>
<text x="123.2" y="114.7">5</text>
<text x="41.4" y="124.9">7</text>
<text x="44.7" y="125.5">PB6(XTAL1/TOSC1)</text>
<text x="58.3" y="124">PD0(RXD)</text>
<text x="58.4" y="125.5">PD1(TXD)</text>
<text x="60.8" y="121.2">ADC7</text>
<text x="66.4" y="124.9">31</text>
<text x="66.4" y="123.4">30</text>
<text x="66.4" y="120.5">22</text>
<text x="41.4" y="127.8">8</text>
<text x="44.7" y="128.4">PB7(XTAL2/TOSC2)</text>
<text x="56.6" y="129.8">PD4(XCK/T0)</text>
<text x="58" y="128.4">PD3(INT1)</text>
<text x="58" y="126.9">PD2(INT0)</text>
<text x="59.2" y="131.3">PD5(T1)</text>
<text x="66.4" y="130.6">9</text>
<text x="66.4" y="129.2">2</text>
<text x="66.4" y="127.8">1</text>
<text x="66.4" y="126.3">32</text>
<text x="57.9" y="134.2">PD7(AIN1)</text>
<text x="57.9" y="132.7">PD6(AIN0)</text>
<text x="58.9" y="137.1">PB0(ICP)</text>
<text x="66.4" y="137.9">13</text>
<text x="66.4" y="136.4">12</text>
<text x="66.4" y="133.5">11</text>
<text x="66.4" y="132.1">10</text>
<text x="40.7" y="139.3">21</text>
<text x="41.4" y="140.8">3</text>
<text x="41.4" y="142.2">5</text>
<text x="44.7" y="141.4">GND</text>
<text x="44.7" y="142.9">GND</text>
<text x="44.7" y="140">AGND</text>
<text x="55" y="141.4">PB3(MOSI/OC2)</text>
<text x="55.9" y="140">PB2(SS/OC1B)</text>
<text x="57.7" y="138.5">PB1(OC1A)</text>
<text x="57.8" y="142.9">PB4(MISO)</text>
<text x="66.4" y="143.7">17</text>
<text x="66.4" y="142.2">16</text>
<text x="66.4" y="140.8">15</text>
<text x="66.4" y="139.3">14</text>
<text x="109.8" y="142.9" transform="rotate(-90 109.8 142.9)">19</text>
<text x="112.7" y="142.9" transform="rotate(-90 112.7 142.9)">2</text>
<text x="58.6" y="144.3">PB5(SCK)</text>
<text x="77.6" y="149.5">1</text>
<text x="82.3" y="149.5">2</text>
<text x="104.1" y="149.5">17</text>
<text x="104.1" y="148">18</text>
<text x="104.1" y="146.6">20</text>
<text x="107" y="148.6">B2</text>
<text x="107" y="147.2">B1</text>
<text x="110.4" y="147.4" transform="rotate(-90 110.4 147.4)">VCCB</text>
<text x="113.3" y="147.4" transform="rotate(-90 113.3 147.4)">VCCA</text>
<text x="114.3" y="145.8">OE</text>
<text x="114.4" y="147.2">A1</text>
<text x="114.4" y="148.6">A2</text>
<text x="117.4" y="146.6">1</text>
<text x="117.4" y="148">3</text>
<text x="117.4" y="149.5">4</text>
<text x="117.4" y="145.1">10</text>
<text x="238.2" y="149.5">7</text>
<text x="238.2" y="148">5</text>
<text x="238.2" y="146.6">3</text>
<text x="238.2" y="145.1">1</text>
<text x="244.5" y="149.5">8</text>
<text x="244.5" y="148">6</text>
<text x="244.5" y="146.6">4</text>
<text x="244.5" y="145.1">2</text>
<text x="77.6" y="150.9">3</text>
<text x="77.6" y="152.4">5</text>
<text x="82.3" y="150.9">4</text>
<text x="82.3" y="152.4">6</text>
<text x="104.1" y="155.2">13</text>
<text x="104.1" y="153.8">14</text>
<text x="104.1" y="152.4">15</text>
<text x="104.1" y="150.9">16</text>
<text x="107" y="155.9">B7</text>
<text x="107" y="154.4">B6</text>
<text x="107" y="153">B5</text>
<text x="107" y="151.5">B4</text>
<text x="107" y="150.1">B3</text>
<text x="114.4" y="150.1">A3</text>
<text x="114.4" y="151.5">A4</text>
<text x="114.4" y="153">A5</text>
<text x="114.4" y="154.4">A6</text>
<text x="114.4" y="155.9">A7</text>
<text x="117.4" y="150.9">5</text>
<text x="117.4" y="152.4">6</text>
<text x="117.4" y="153.8">7</text>
<text x="117.4" y="155.2">8</text>
<text x="177.9" y="155.2">3</text>
<text x="214.1" y="155.9">MISO</text>
<text x="214.1" y="154.4">MOSI</text>
<text x="214.1" y="153">SCK</text>
<text x="214.1" y="151.5">SDA/SS</text>
<text x="237.6" y="152.4">11</text>
<text x="238.2" y="150.9">9</text>
<text x="244.5" y="150.9">10</text>
<text x="244.5" y="152.4">12</text>
<text x="104.1" y="156.7">12</text>
<text x="107" y="157.3">B8</text>
<text x="111.2" y="160.6" transform="rotate(-90 111.2 160.6)">11</text>
<text x="111.8" y="157.7" transform="rotate(-90 111.8 157.7)">GND</text>
<text x="114.4" y="157.3">A8</text>
<text x="117.4" y="156.7">9</text>
<text x="177.9" y="158.1">1</text>
<text x="177.9" y="156.7">2</text>
<text x="214.1" y="161.7">3.3V</text>
<text x="214.1" y="160.2">RST</text>
<text x="214.1" y="158.8">GND</text>
<text x="214.1" y="157.3">IRQ</text>
</g>
<g font-size="1.1" fill="#808080">
<text x="187.1" y="136.5">1</text>
<text x="187.1" y="137.9">3</text>
<text x="191.5" y="136.5">2</text>
<text x="191.5" y="137.9">4</text>
<text x="187.1" y="139.4">5</text>
<text x="191.5" y="139.4">6</text>
</g>
<g font-size="1" fill="#808080">
<text x="154.8" y="52.7">TX2_P</text>
<text x="154.8" y="54.1">TX2_N</text>
<text x="154.8" y="55.6">TX1_P</text>
<text x="154.8" y="57">TX1_N</text>
<text x="154.8" y="58.5">TX0_P</text>
<text x="154.8" y="59.9">TX0_N</text>
<text x="70.2" y="64.6">ESP_GPIO13_3V3</text>
<text x="154.8" y="61.4">CLK_P</text>
<text x="154.8" y="62.8">CLK_N</text>
<text x="20.8" y="67.5">ESP_OC_NPROG</text>
<text x="38.9" y="69">RST_ATM_3V3</text>
<text x="39.8" y="71.9">ESP_RX_3V3</text>
<text x="70.2" y="67.5">BOTON</text>
<text x="118.3" y="69">HDMI_A_5V</text>
<text x="199" y="69">HDMI_B_5V</text>
<text x="39.9" y="73.3">ESP_TX_3V3</text>
<text x="267" y="76.2">SDA</text>
<text x="267" y="73.3">SCL</text>
<text x="60.7" y="80.6">ESP_OC_NRST</text>
<text x="28.2" y="96.5">RST_ATM</text>
<text x="80.9" y="96.5">RELE</text>
<text x="244.9" y="105.2">BOTON</text>
<text x="74.5" y="108.1">BUZZER</text>
<text x="74.5" y="110.9">RELE</text>
<text x="91.9" y="113.8">HDMI_A_5V</text>
<text x="199.7" y="108.1">BUZZER</text>
<text x="74.5" y="116.7">SDA</text>
<text x="74.5" y="118.2">SCL</text>
<text x="74.5" y="119.6">ADC6</text>
<text x="91.9" y="118.2">HDMI_B_5V</text>
<text x="74.5" y="121.1">BOTON</text>
<text x="71.6" y="128.3">PD3</text>
<text x="71.6" y="129.8">PD4</text>
<text x="71.6" y="131.2">PD5</text>
<text x="71.6" y="126.9">PD2</text>
<text x="71.6" y="134.1">RFID_OC_NRST</text>
<text x="175.9" y="137">ESP_RX_3V3</text>
<text x="186.7" y="134.9">J6</text>
<text x="197.5" y="137">ESP_TX_3V3</text>
<text x="71.6" y="138.4">LED</text>
<text x="71.6" y="139.9">PB2</text>
<text x="115.3" y="143.1">U2</text>
<text x="174.2" y="139.9">ESP_OC_NPROG</text>
<text x="174.5" y="138.4">LVLSHF_OC_OE</text>
<text x="186.7" y="142.1">FEMALE 2x3</text>
<text x="197.5" y="138.4">ESP_OC_NRST</text>
<text x="133.8" y="148.6">RFID_SCK_3V3</text>
<text x="133.8" y="147.1">RFID_SS_3V3</text>
<text x="133.8" y="145.7">LVLSHF_OC_OE</text>
<text x="231.2" y="147.1">ADC6</text>
<text x="231.9" y="145.7">PD3</text>
<text x="231.9" y="148.6">PD2</text>
<text x="249.6" y="147.1">PD5</text>
<text x="249.6" y="148.6">PB2</text>
<text x="62.9" y="152.9">RST_ATM</text>
<text x="120.8" y="152.9">ESP_RX_3V3</text>
<text x="120.8" y="154.4">ESP_TX_3V3</text>
<text x="120.8" y="155.8">ESP_GPIO13_3V3</text>
<text x="133.8" y="151.5">RFID_MISO_3V3</text>
<text x="133.8" y="150">RFID_MOSI_3V3</text>
<text x="200.2" y="155.8">RFID_MISO_3V3</text>
<text x="200.2" y="154.4">RFID_MOSI_3V3</text>
<text x="200.8" y="152.9">RFID_SCK_3V3</text>
<text x="201.5" y="151.5">RFID_SS_3V3</text>
<text x="249.6" y="150">SDA</text>
<text x="249.6" y="151.5">SCL</text>
<text x="249.6" y="152.9">PD4</text>
<text x="114.1" y="160.5">TXS0108EPWR-TSSOP20</text>
<text x="120.8" y="157.3">RST_ATM_3V3</text>
<text x="183.1" y="157.3">LED</text>
<text x="200.5" y="160.2">RFID_OC_NRST</text>
</g>
<g font-size="1" fill="#800000">
<text x="55.8" y="75.1">ESP8266_ESP12E</text>
<text x="58.2" y="76.6">MDL1</text>
<text x="72.8" y="149.2">MISO</text>
<text x="84.6" y="149.4">+5</text>
<text x="72.8" y="152.3">RESET</text>
<text x="72.8" y="150.8">SCK</text>
<text x="84.6" y="150.7">MOSI</text>
<text x="84.6" y="152.3">GND</text>
</g>
</svg>
